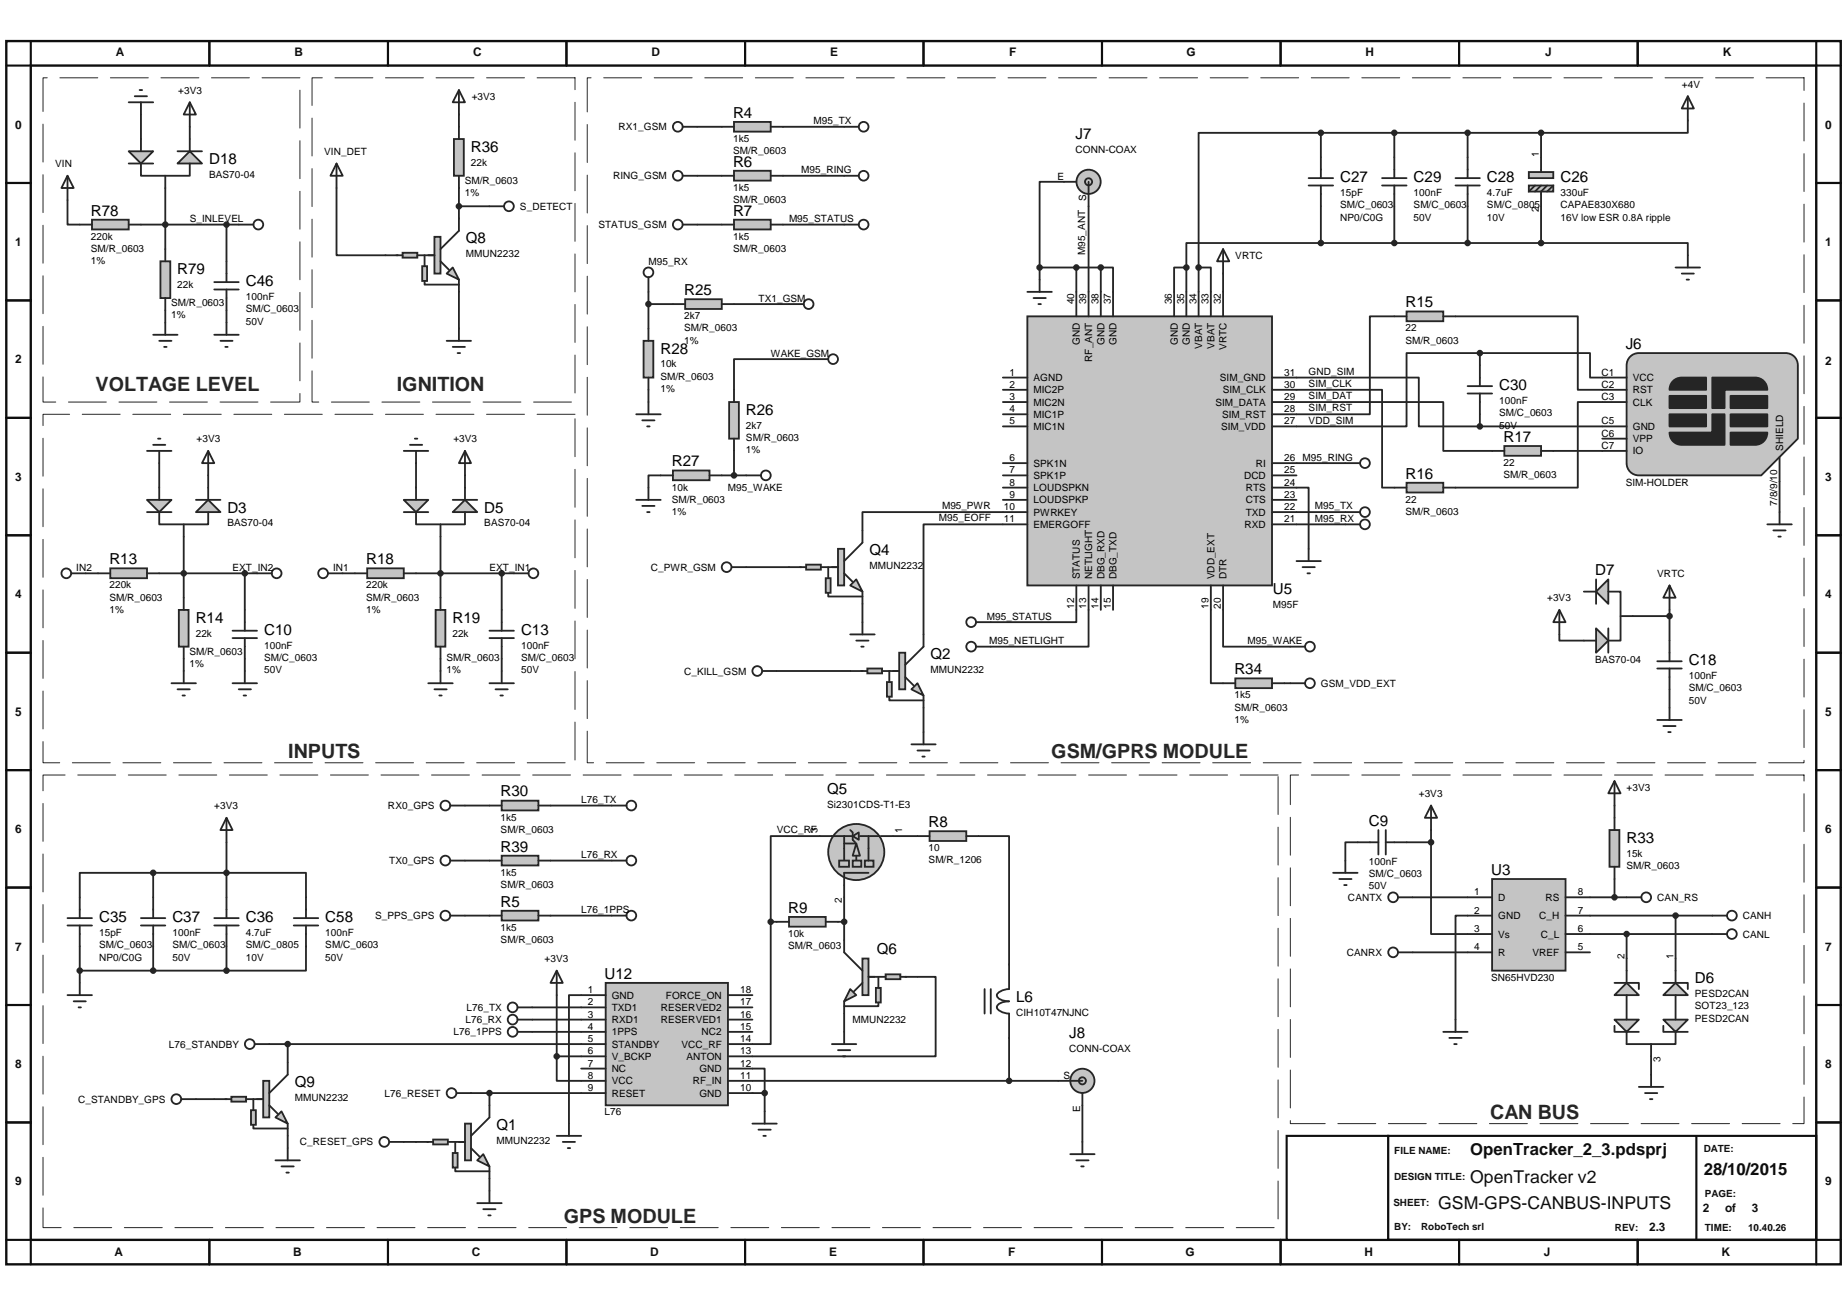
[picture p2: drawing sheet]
<svg xmlns="http://www.w3.org/2000/svg" width="297mm" height="210mm" viewBox="0 0 297 210" stroke-linecap="round" stroke-linejoin="round" font-family="sans-serif">
<path d="M223.2 182.6h68.9v16.7h-68.9z" fill="#fff" stroke="#0e0e0e" stroke-width=".34"/>
<path d="M1 6.6h295v196.7h-295zM4.9 10.5h287.2v188.8h-287.2z" fill="none" stroke="#0e0e0e" stroke-width=".38"/>
<g fill="none" stroke="#0e0e0e" stroke-width=".34">
<path d="M4.9 6.6v3.9h-3.9M33.7 6.6v3.9M62.4 6.6v3.9M91.1 6.6v3.9M119.8 6.6v3.9M148.5 6.6v3.9M177.2 6.6v3.9M205.9 6.6v3.9M234.7 6.6v3.9M263.4 6.6v3.9M292.1 6.6v3.9h3.9M1 29.4h3.9"/>
<path d="M292.1 29.4h3.9M1 48.3h3.9M292.1 48.3h3.9M1 67.2h3.9M292.1 67.2h3.9M1 86.1h3.9M292.1 86.1h3.9M1 104.9h3.9M292.1 104.9h3.9M1 123.8h3.9M292.1 123.8h3.9M1 142.7h3.9"/>
<path d="M292.1 142.7h3.9M1 161.6h3.9M292.1 161.6h3.9M1 199.3h3.9v4M1 180.5h3.9M33.7 199.3v4M62.4 199.3v4M91.1 199.3v4M119.8 199.3v4M148.5 199.3v4M177.2 199.3v4M205.9 199.3v4"/>
<path d="M234.7 199.3v4M263.4 199.3v4M272.8 182.7v16.5M292.1 180.5h3.9M296 199.3h-3.9v4"/>
</g>
<path d="M206.9 182.6h16.3v16.7h-16.3z" fill="#fff" stroke="#0e0e0e" stroke-width=".34"/>
<g fill="none" stroke="#252525" stroke-width=".3">
<path d="M22.7 18.4v4M73.8 18.4v2M271.4 19.4v2h-23.6M10.9 32.2v3.9h1.9M22.7 36.1h15.7M26.6 30.2v9.8M30.5 20.4v2M36.4 36.1v5.9M54.1 30.2v10.8h7.9M73.8 33.2h4.9M73.8 30.2v4.9M112.1 20.4h4"/>
<path d="M112.1 28.3h4M112.1 36.1h4M125.9 20.4h9.9M125.9 28.3h9.9M125.9 36.1h9.9M171.1 29.2h-3.9v13.8M175.1 33.2v13.7M212.4 39.1h35.4M212.4 21.4h23.6M212.4 21.4v3.9M212.4 33.2v5.9M212.4 21.4h-19.6v21.6"/>
<path d="M212.4 39.1h-21.6v3.9M224.2 21.4v3.9M224.2 33.2v5.9M236 21.4h11.8v3.9M236 21.4v3.9M236 33.2v5.9M247.8 33.2v5.9M247.8 39.1h23.6v1.9M26.6 49.9v2M36.4 49.9v2M73.8 46.9v5.9M104.3 46.9v5.9"/>
<path d="M104.3 48.9h3.9M118 48.9h8.9M130.8 57.7h-12.8v5M167.2 43h9.8M167.2 43v2M173.1 43v3.9M177 43h2v3.9M177 43v3.9M190.8 43h-2v3.9M190.8 43v3.9M192.8 43v3.9M192.8 43h1.9v3.9"/>
<path d="M196.7 44v2.9M224.2 50.9h-3.9v15.7h-11.8M234.1 50.9h19.6v11.8h4M238 56.8v1.9M238 56.8h-11.8v11.8h-17.7M238 56.8h17.7v3.9h2M25.6 74.5v3.9M33.5 76.4v2M66.9 74.5v3.9M74.8 76.4v2M104.3 62.7v1.9M106.3 76.4h-2v2"/>
<path d="M116.1 76.4h3.9M118 72.5v3.9M208.5 60.7h19.7v7.9h9.8M208.5 62.7h13.8v15.7h1.9M208.5 64.6h23.6v7.9h7.9M208.5 78.4h2v9.8M208.5 74.5h7.9M238 68.6h19.7M238 66.6v2M249.8 72.5h7.9M257.7 64.6h-4v13.8h-19.6M286.2 77.4v4.9"/>
<path d="M13.8 92.2h2M25.6 92.2h15.7M29.5 86.3v9.8M39.4 92.2v5.9M55.1 92.2h2M66.9 92.2h15.8M70.8 86.3v9.8M80.7 92.2v5.9M120 91.2h6.9M138.7 97.1v2.9M161.3 84.3h-12.8v17.7M161.3 82.3h-22.6v3"/>
<path d="M173.1 98.1v1.9h-13.8M175.1 98.1v5.9h-15.8M194.7 98.1v11.8h2M196.7 98.1v5.9h10.8M208.5 82.3h7.9M208.5 84.3h7.9M262.6 99.1h5.9M268.5 98.1v4.9M29.5 105.9v2M39.4 105.9v2M70.8 105.9v2M80.7 105.9v2"/>
<path d="M124.9 107.9h11.8M148.5 113.8v3.9M206.5 109.9h1M250.8 102v1h3.9M268.5 110.8v3M36.4 135.4v8.9M74.8 129.5h3.9M74.8 138.4h3.9M88.5 129.5h9.9M88.5 138.4h9.9M131.8 134.4h-7.9v13.8M143.6 134.4h3.9"/>
<path d="M157.4 134.4h4.9v20.7M218.3 135.4h-1.9v3M226.2 135.4h3.9M230.1 133.5v1.9M230.1 135.4v14.8h5.9M259.6 129.5v2M12.8 152.1v5.9M12.8 156.1h23.6M24.6 140.3h-11.8v4M24.6 140.3h24.6v4M24.6 140.3v4M24.6 152.1v4"/>
<path d="M36.4 152.1v4M49.2 152.1v4h-12.8M74.8 147.2h3.9M88.5 147.2h9.9M89.5 160v9.8M93.5 160h-2v20.7M123.9 148.2v19.7h-2.9M123.9 148.2h1M134.8 148.2h1M135.8 144.3v6.9M147.5 157.1h3v12.7h-29.5M227.2 144.3h8.8"/>
<path d="M227.2 153.1h8.8M236 147.2h-1.9v16.7M255.7 144.3h5.9M255.7 147.2h19.7M255.7 150.2h19.7M259.6 141.3v3M261.6 150.2v3.9M269.5 147.2v6.9M31.5 176.7h3M43.3 167.9h50.2M46.3 167.9v2.9M75.8 175.7h17.7"/>
<path d="M78.7 175.7v2M85.6 165.9h7.9M85.6 162h7.9M85.6 163.9h7.9M89.5 169.8v4h4M89.5 169.8h4M121 171.8h2v3.9M121 175.7h2M121 173.8h49.2M123 175.7v3M135.8 163v2.9M162.3 166.9v6.9"/>
<path d="M174.1 177.7v5.9M265.5 169.8v3M46.3 182.6v2M64.9 183.6h2M78.7 189.5v2"/>
</g>
<path d="M165.2 50.9h39.4v43.2h-39.4z" fill="#c4c4c4" stroke="#262626" stroke-width=".3"/>
<g fill="none" stroke="#262626" stroke-width=".3">
<path d="M173.1 46.9v4M175.1 46.9v4M177 46.9v4M179 46.9v4M188.8 46.9v4M190.8 46.9v4M192.8 46.9v4M194.7 46.9v4M196.7 46.9v4M161.3 60.7h3.9M161.3 62.7h3.9M161.3 64.6h3.9"/>
<path d="M161.3 66.6h3.9M161.3 68.6h3.9M161.3 74.5h3.9M161.3 76.4h3.9M161.3 78.4h3.9M204.6 60.7h3.9M204.6 62.7h3.9M204.6 64.6h3.9M204.6 66.6h3.9M204.6 68.6h3.9M204.6 74.5h3.9M204.6 76.4h3.9"/>
<path d="M204.6 78.4h3.9M161.3 80.4h3.9M161.3 82.3h3.9M161.3 84.3h3.9M173.1 94.1v4M175.1 94.1v4M177 94.1v4M179 94.1v4M194.7 94.1v4M196.7 94.1v4M204.6 80.4h3.9M204.6 82.3h3.9"/>
<path d="M204.6 84.3h3.9"/>
</g>
<g fill="#c4c4c4" stroke="#262626" stroke-width=".3">
<path d="M245.9 27.7h3.9v.9h-3.9z"/>
<path d="M245.9 29.8h3.9v1h-3.9z"/>
</g>
<g fill="none" stroke="#262626" stroke-width=".3">
<path d="M210.5 28.6h3.9M210.5 29.8h3.9M212.4 25.3v3.3M212.4 29.8v3.4M222.3 28.6h3.9M222.3 29.8h3.9M224.2 25.3v3.3M224.2 29.8v3.4M234.1 28.6h3.9M234.1 29.8h3.9M236 25.3v3.3M236 29.8v3.4"/>
<path d="M246.9 29.8l-1 1M247.8 25.3v2.4M247.8 29.8l-.9 1M248.8 29.8l-1 1v2.4M249.8 29.8l-1 1"/>
</g>
<path d="M271.4 15.5v3.9M271.4 15.5l1 1.9h-1.9zM269.5 43h3.9M270.5 44h1.9M271.2 45h.4M271.4 41v2M146.6 119.7h3.9M148.5 117.7v2M147.5 120.7h2M148.3 121.6h.4" fill="none" stroke="#252525" stroke-width=".3"/>
<g fill="#252525" stroke="#252525" stroke-width=".3">
<circle cx="247.8" cy="39.1" r=".38"/>
<circle cx="236" cy="39.1" r=".38"/>
<circle cx="224.2" cy="39.1" r=".38"/>
<circle cx="247.8" cy="21.4" r=".38"/>
<circle cx="236" cy="21.4" r=".38"/>
<circle cx="224.2" cy="21.4" r=".38"/>
<circle cx="212.4" cy="21.4" r=".38"/>
<circle cx="212.4" cy="39.1" r=".38"/>
</g>
<path d="M262.2 57.3l.8-.5h.6h23.6a1.94 1.94 0 0 1 1.9 1.9v11.8l-5.9 5.9h-19.6a1.95 1.95 0 0 1-2-1.9v-15.8l.1-.5z" fill="#c4c4c4" stroke="#262626" stroke-width=".3"/>
<g fill="#252525" stroke="#252525" stroke-width=".3">
<path d="M269.1 61.3l.8-.5 .6-.1h3.9v2h-5.9l.1-.6z"/>
<path d="M268.5 63.6h5.9v2h-5.9z"/>
<path d="M268.5 66.6h5.9v2h-5.9z"/>
<path d="M268.5 69.6h6.9v-3h1.9v4.9h-6.8a1.94 1.94 0 0 1-2-1.9z"/>
<path d="M278.3 69.6h5.9a1.95 1.95 0 0 1-1.9 1.9h-4z"/>
<path d="M278.3 66.6h5.9v2h-5.9z"/>
<path d="M278.3 63.6h5.9v2h-5.9z"/>
<path d="M275.4 60.7h6.9a1.94 1.94 0 0 1 1.9 2h-6.9v2.9h-1.9z"/>
</g>
<path d="M257.7 60.7h3.9M257.7 62.7h3.9M257.7 64.6h3.9M257.7 68.6h3.9M257.7 70.5h3.9M257.7 72.5h3.9M286.2 73.5v3.9" fill="none" stroke="#262626" stroke-width=".3"/>
<path d="M226.2 50.1h5.9v1.5h-5.9z" fill="#c4c4c4" stroke="#262626" stroke-width=".3"/>
<path d="M224.2 50.9h2M232.1 50.9h2" fill="none" stroke="#262626" stroke-width=".3"/>
<path d="M226.2 77.6h5.9v1.6h-5.9z" fill="#c4c4c4" stroke="#262626" stroke-width=".3"/>
<path d="M224.2 78.4h2M232.1 78.4h2" fill="none" stroke="#262626" stroke-width=".3"/>
<path d="M241.9 71.7h5.9v1.6h-5.9z" fill="#c4c4c4" stroke="#262626" stroke-width=".3"/>
<path d="M238 58.7v3.4M236 63.3h4M236 62.1h4M238 63.3v3.3M240 72.5h1.9M247.8 72.5h2" fill="none" stroke="#262626" stroke-width=".3"/>
<g fill="#252525" stroke="#252525" stroke-width=".3">
<circle cx="238" cy="56.8" r=".38"/>
<circle cx="238" cy="68.6" r=".38"/>
</g>
<g fill="none" stroke="#252525" stroke-width=".3">
<path d="M216.4 74.5h2.3M117.7 91.2h2.3M208.5 90.2h3.9M209.5 91.2h2M210.3 92.2h.4M210.5 88.2v2M216.4 82.3h2.3M216.4 84.3h2.3M122.6 107.9h2.3M157 104h2.3M157 100h2.3M207.5 104h2.4"/>
<circle cx="219.5" cy="74.5" r=".78"/>
<circle cx="116.9" cy="91.2" r=".78"/>
<circle cx="219.5" cy="84.3" r=".78"/>
<circle cx="219.5" cy="82.3" r=".78"/>
<circle cx="121.8" cy="107.9" r=".78"/>
<circle cx="156.2" cy="100" r=".78"/>
<circle cx="156.2" cy="104" r=".78"/>
<circle cx="210.7" cy="104" r=".78"/>
</g>
<g fill="#c4c4c4" stroke="#262626" stroke-width=".3">
<circle cx="175.1" cy="29.2" r="1.95"/>
<circle cx="175.1" cy="29.2" r=".57"/>
</g>
<path d="M171.1 29.2h2M175.1 29.2v4" fill="none" stroke="#262626" stroke-width=".3"/>
<g fill="none" stroke="#252525" stroke-width=".3">
<path d="M109.8 20.4h2.3M109.8 28.3h2.3M109.8 36.1h2.3M135.8 20.4h2.3M135.8 28.3h2.3M135.8 36.1h2.3M104.3 44.6v2.3M126.9 48.9h2.4M130.8 57.7h2.4M165.2 46.9h4M166.2 47.9h2M167 48.9h.4"/>
<path d="M167.2 45v1.9M120 76.4h2.4"/>
<circle cx="109" cy="20.4" r=".78"/>
<circle cx="109" cy="36.1" r=".78"/>
<circle cx="109" cy="28.3" r=".78"/>
<circle cx="138.9" cy="36.1" r=".78"/>
<circle cx="138.9" cy="20.4" r=".78"/>
<circle cx="138.9" cy="28.3" r=".78"/>
<circle cx="104.3" cy="43.8" r=".78"/>
<circle cx="130" cy="48.9" r=".78"/>
<circle cx="134" cy="57.7" r=".78"/>
<circle cx="123.2" cy="76.4" r=".78"/>
</g>
<g fill="#252525" stroke="#252525" stroke-width=".3">
<circle cx="173.1" cy="43" r=".38"/>
<circle cx="177" cy="43" r=".38"/>
<circle cx="167.2" cy="43" r=".38"/>
<circle cx="192.8" cy="43" r=".38"/>
<circle cx="190.8" cy="43" r=".38"/>
</g>
<path d="M110.2 48.1h5.9v1.6h-5.9z" fill="#c4c4c4" stroke="#262626" stroke-width=".3"/>
<path d="M108.2 48.9h2M116.1 48.9h1.9" fill="none" stroke="#262626" stroke-width=".3"/>
<path d="M117.3 64.6h1.5v5.9h-1.5z" fill="#c4c4c4" stroke="#262626" stroke-width=".3"/>
<path d="M118 62.7v1.9M118 70.5v2" fill="none" stroke="#262626" stroke-width=".3"/>
<path d="M108.2 75.6h5.9v1.6h-5.9z" fill="#c4c4c4" stroke="#262626" stroke-width=".3"/>
<path d="M106.3 76.4h1.9M114.1 76.4h2" fill="none" stroke="#262626" stroke-width=".3"/>
<path d="M103.5 54.8h1.6v5.9h-1.6z" fill="#c4c4c4" stroke="#262626" stroke-width=".3"/>
<path d="M104.3 52.8v2M104.3 60.7v2" fill="none" stroke="#262626" stroke-width=".3"/>
<path d="M102.3 66.6h4M103.3 67.6h2M104.1 68.6h.4M104.3 64.6v2M104.3 78.4v2M102.3 80.4h4M103.3 81.3h2M104.1 82.3h.4M250.8 98.1l1 1.9h-2zM250.8 98.1v3.9" fill="none" stroke="#252525" stroke-width=".3"/>
<g fill="#252525" stroke="#252525" stroke-width=".3">
<circle cx="118" cy="76.4" r=".38"/>
<circle cx="104.3" cy="48.9" r=".38"/>
</g>
<g fill="#c4c4c4" stroke="#262626" stroke-width=".3">
<path d="M136.7 94.1l1-.9 1 1.9z"/>
<path d="M134.8 88.2h1v5.9h-1z"/>
</g>
<path d="M133.8 91.2h1M135.8 92.2l1.3 1.4M138.7 87.2l-2.9 3" fill="none" stroke="#262626" stroke-width=".3"/>
<g fill="#c4c4c4" stroke="#262626" stroke-width=".3">
<path d="M129.6 90.8h2.4v.8h-2.4z"/>
<path d="M132.8 93h.8v2.3h-.8z"/>
</g>
<path d="M129.6 91.2h-2.7M132 91.2h2.8M133.2 95.3v.6h5.5M133.2 91.2v1.8M138.7 85.3v1.9M138.7 95.1v2" fill="none" stroke="#262626" stroke-width=".3"/>
<path d="M136.7 102h4M137.7 103h2M138.5 104h.4M138.7 100v2" fill="none" stroke="#252525" stroke-width=".3"/>
<g fill="#c4c4c4" stroke="#262626" stroke-width=".3">
<path d="M146.6 110.8l.9-.9 1 1.9z"/>
<path d="M144.6 104.9h1v5.9h-1z"/>
</g>
<path d="M143.6 107.9h1M145.6 108.9l1.4 1.3M148.5 104l-2.9 2.9" fill="none" stroke="#262626" stroke-width=".3"/>
<g fill="#c4c4c4" stroke="#262626" stroke-width=".3">
<path d="M139.5 107.5h2.4v.8h-2.4z"/>
<path d="M142.6 109.7h.8v2.3h-.8z"/>
</g>
<path d="M136.7 107.9h2.8M141.9 107.9h2.7M143 112v.6h5.5M143 107.9v1.8M148.5 102v2M148.5 111.8v2" fill="none" stroke="#262626" stroke-width=".3"/>
<path d="M118 19.6h5.9v1.6h-5.9z" fill="#c4c4c4" stroke="#262626" stroke-width=".3"/>
<path d="M116.1 20.4h1.9M123.9 20.4h2" fill="none" stroke="#262626" stroke-width=".3"/>
<path d="M118 27.5h5.9v1.5h-5.9z" fill="#c4c4c4" stroke="#262626" stroke-width=".3"/>
<path d="M116.1 28.3h1.9M123.9 28.3h2" fill="none" stroke="#262626" stroke-width=".3"/>
<path d="M118 35.3h5.9v1.6h-5.9z" fill="#c4c4c4" stroke="#262626" stroke-width=".3"/>
<path d="M116.1 36.1h1.9M123.9 36.1h2" fill="none" stroke="#262626" stroke-width=".3"/>
<g fill="#c4c4c4" stroke="#262626" stroke-width=".3">
<circle cx="174.1" cy="173.8" r="1.95"/>
<circle cx="174.1" cy="173.8" r=".57"/>
</g>
<g fill="none" stroke="#262626" stroke-width=".3">
<path d="M10.9 147.6h3.9M10.9 148.8h3.9M12.8 144.3v3.3M12.8 148.8v3.3M22.7 147.6h3.9M22.7 148.8h3.9M24.6 144.3v3.3M24.6 148.8v3.3M34.5 147.6h3.9M34.5 148.8h3.9M36.4 144.3v3.3M36.4 148.8v3.3"/>
<path d="M170.2 173.8h3.9M174.1 175.7v2"/>
</g>
<g fill="none" stroke="#252525" stroke-width=".3">
<path d="M36.4 131.5l1 2h-1.9zM36.4 131.5v3.9M10.9 160h3.9M12.8 158v2M11.9 161h1.9M12.6 162h.4M83.2 162h2.4M83.2 163.9h2.4M172.1 185.6h3.9M173.1 186.6h2M173.9 187.5h.4M174.1 183.6v2"/>
<circle cx="82.4" cy="162" r=".78"/>
<circle cx="82.4" cy="163.9" r=".78"/>
</g>
<g fill="#252525" stroke="#252525" stroke-width=".3">
<circle cx="24.6" cy="140.3" r=".38"/>
<circle cx="12.8" cy="156.1" r=".38"/>
</g>
<path d="M97.4 158h19.7v19.7h-19.7z" fill="#c4c4c4" stroke="#262626" stroke-width=".3"/>
<g fill="none" stroke="#262626" stroke-width=".3">
<path d="M93.5 160h3.9M117.1 160h3.9M158.3 159v4M159.3 159v4M162.3 155.1v3.9a2.23 2.23 0 0 0-2 1 1.4 1.4 0 0 0 1.4 .9l.6 .1a2.42 2.42 0 0 0-1.9 .6l-.1 .4a1.9 1.9 0 0 0 2 1v3.9M93.5 162h3.9M93.5 163.9h3.9M93.5 165.9h3.9M93.5 167.9h3.9M93.5 169.8h3.9M93.5 171.8h3.9M93.5 173.8h3.9"/>
<path d="M93.5 175.7h3.9M117.1 162h3.9M117.1 163.9h3.9M117.1 165.9h3.9M117.1 167.9h3.9M117.1 169.8h3.9M117.1 171.8h3.9M117.1 173.8h3.9M117.1 175.7h3.9"/>
</g>
<g fill="none" stroke="#252525" stroke-width=".3">
<path d="M89.5 156.1l1 1.9h-2zM89.5 156.1v3.9M41 167.9h2.3M83.2 165.9h2.4M123 178.7v2M62.6 183.6h2.3M76.7 193.4h4M77.7 194.4h2M78.5 195.4h.4M78.7 191.5v1.9M89.5 182.6h4M90.5 183.6h2"/>
<path d="M91.3 184.6h.4M91.5 180.7v1.9M121 180.7h3.9M122 181.6h1.9M122.8 182.6h.4"/>
<circle cx="40.2" cy="167.9" r=".78"/>
<circle cx="82.4" cy="165.9" r=".78"/>
<circle cx="61.8" cy="183.6" r=".78"/>
</g>
<g fill="#252525" stroke="#252525" stroke-width=".3">
<circle cx="123" cy="175.7" r=".38"/>
<circle cx="36.4" cy="140.3" r=".38"/>
<circle cx="89.5" cy="169.8" r=".38"/>
</g>
<path d="M149.5 133.6h5.9v1.6h-5.9z" fill="#c4c4c4" stroke="#262626" stroke-width=".3"/>
<path d="M147.5 134.4h2M155.4 134.4h2" fill="none" stroke="#262626" stroke-width=".3"/>
<g fill="#c4c4c4" stroke="#262626" stroke-width=".3">
<path d="M137.7 135.6l.6 2h-1.2z"/>
<path d="M139.1 138.4h1.4v1h-1.4z"/>
<circle cx="137.7" cy="137" r="4.5"/>
</g>
<path d="M135.8 134.4v4M135.8 135.6h1.9M137.7 137.6v.8M139.7 134.4v4M139.7 140.3h-3.9v2" fill="none" stroke="#262626" stroke-width=".3"/>
<path d="M137.1 134.4l1-.6v1.2z" fill="#c4c4c4" stroke="#262626" stroke-width=".3"/>
<path d="M133.8 134.4h3.3M136.7 133.5l.4 .3v1.2l.4 .4M138.3 134.4h3.2" fill="none" stroke="#262626" stroke-width=".3"/>
<g fill="#c4c4c4" stroke="#262626" stroke-width=".3">
<path d="M135 138.4h1.5v1h-1.5z"/>
<path d="M137.1 138.4h1.4v1h-1.4z"/>
</g>
<path d="M131.8 134.4h2M141.6 134.4h2M135.8 142.3v2" fill="none" stroke="#262626" stroke-width=".3"/>
<g fill="#c4c4c4" stroke="#262626" stroke-width=".3">
<path d="M136.7 159l1 1-1.9 1z"/>
<path d="M138.7 154.1h1v5.9h-1z"/>
</g>
<path d="M135.8 153.1l2.9 3M138.7 158l-1.4 1.4M139.7 157.1h1" fill="none" stroke="#262626" stroke-width=".3"/>
<g fill="#c4c4c4" stroke="#262626" stroke-width=".3">
<path d="M142.4 156.7h2.4v.7h-2.4z"/>
<path d="M140.9 158.8h.7v2.4h-.7z"/>
</g>
<path d="M135.8 151.2v1.9M139.7 157.1h2.7M141.3 157.1v1.7M144.8 157.1h2.7M135.8 161v2M141.3 161.2v.6h-5.5" fill="none" stroke="#262626" stroke-width=".3"/>
<path d="M133.8 167.9h3.9M134.8 168.8h1.9M135.5 169.8h.5M135.8 165.9v2" fill="none" stroke="#252525" stroke-width=".3"/>
<path d="M126.9 147.4h5.9v1.6h-5.9z" fill="#c4c4c4" stroke="#262626" stroke-width=".3"/>
<path d="M218.3 135.4h3.4M221.7 133.5v3.9M222.9 133.5v3.9M222.9 135.4h3.3M124.9 148.2h2M132.8 148.2h2" fill="none" stroke="#262626" stroke-width=".3"/>
<g fill="#252525" stroke="#252525" stroke-width=".3">
<circle cx="135.8" cy="148.2" r=".38"/>
<circle cx="123.9" cy="148.2" r=".38"/>
<circle cx="24.6" cy="156.1" r=".38"/>
</g>
<g fill="none" stroke="#252525" stroke-width=".3">
<path d="M216.4 138.4v1.9M230.1 129.5l1 2h-2zM230.1 129.5v4M214.4 140.3h3.9M215.4 141.3h2M216.2 142.3h.4M224.8 144.3h2.4M224.8 153.1h2.4M275.4 147.2h2.3M275.4 150.2h2.3M232.1 165.9h3.9M233.1 166.9h2"/>
<path d="M233.9 167.9h.4M234.1 163.9v2"/>
<circle cx="224" cy="153.1" r=".78"/>
<circle cx="224" cy="144.3" r=".78"/>
<circle cx="278.5" cy="147.2" r=".78"/>
<circle cx="278.5" cy="150.2" r=".78"/>
</g>
<path d="M261.6 158l2 2h-4z" fill="#c4c4c4" stroke="#262626" stroke-width=".3"/>
<path d="M259.6 158h4v1" fill="none" stroke="#262626" stroke-width=".3"/>
<path d="M267.5 160l2-2 1.9 2z" fill="#c4c4c4" stroke="#262626" stroke-width=".3"/>
<path d="M267.5 158h3.9v1" fill="none" stroke="#262626" stroke-width=".3"/>
<path d="M259.6 163.9h4l-2 2z" fill="#c4c4c4" stroke="#262626" stroke-width=".3"/>
<path d="M259.6 164.9v1h4" fill="none" stroke="#262626" stroke-width=".3"/>
<path d="M267.5 163.9h3.9l-1.9 2z" fill="#c4c4c4" stroke="#262626" stroke-width=".3"/>
<path d="M261.6 154.1v3.9M261.6 160v3.9M269.5 154.1v3.9M269.5 160v3.9M261.6 165.9v2h3.9M265.5 167.9v1.9M267.5 164.9v1h3.9M269.5 165.9v2h-4" fill="none" stroke="#262626" stroke-width=".3"/>
<g fill="none" stroke="#252525" stroke-width=".3">
<path d="M73.8 14.5l1 1.9h-2zM73.8 14.5v3.9M10.9 28.3l1 1.9h-2zM10.9 28.3v3.9M54.1 26.3v3.9M54.1 26.3l1 2h-2zM71.8 54.8h4M72.8 55.8h2M73.6 56.8h.4M73.8 52.8v2M263.6 174.8h3.9M264.6 175.7h1.9"/>
<path d="M265.3 176.7h.4M265.5 172.8v2"/>
</g>
<path d="M94.4 12.5h195.7v110.1h-195.7zM6.9 124.6h198.6v72.8h-198.6zM207.5 124.6h82.6v56.1h-82.6z" fill="none" stroke="#262626" stroke-width=".16" stroke-dasharray="6.1 2"/>
<path d="M14.8 35.3h5.9v1.6h-5.9z" fill="#c4c4c4" stroke="#262626" stroke-width=".3"/>
<path d="M12.8 36.1h2M20.7 36.1h2" fill="none" stroke="#262626" stroke-width=".3"/>
<path d="M24.6 53.8h4M25.6 54.8h2M26.4 55.8h.4M26.6 51.9v1.9" fill="none" stroke="#252525" stroke-width=".3"/>
<path d="M25.8 42h1.6v5.9h-1.6z" fill="#c4c4c4" stroke="#262626" stroke-width=".3"/>
<path d="M26.6 40v2M26.6 47.9v2M34.5 46.5h3.9M34.5 45.4h3.9M36.4 42v3.4M36.4 46.5v3.4" fill="none" stroke="#262626" stroke-width=".3"/>
<path d="M34.5 53.8h3.9M35.5 54.8h1.9M36.2 55.8h.4M36.4 51.9v1.9" fill="none" stroke="#252525" stroke-width=".3"/>
<path d="M20.7 24.3h3.9l-1.9 2z" fill="#c4c4c4" stroke="#262626" stroke-width=".3"/>
<path d="M20.7 26.3h3.9" fill="none" stroke="#262626" stroke-width=".3"/>
<path d="M30.5 24.3l2 2h-3.9z" fill="#c4c4c4" stroke="#262626" stroke-width=".3"/>
<path d="M22.7 22.4v1.9M22.7 26.3v2h7.8v-2M26.6 28.3v1.9M28.6 24.3h3.9M30.5 22.4v1.9" fill="none" stroke="#262626" stroke-width=".3"/>
<g fill="#252525" stroke="#252525" stroke-width=".3">
<circle cx="36.4" cy="36.1" r=".38"/>
<circle cx="26.6" cy="36.1" r=".38"/>
</g>
<g fill="none" stroke="#252525" stroke-width=".3">
<path d="M20.7 16.4h3.9M21.7 15.5h1.9M22.5 14.5h.4M22.7 16.4v2M30.5 16.4l1 2h-2zM30.5 16.4v4M38.4 36.1h2.3"/>
<circle cx="41.5" cy="36.1" r=".78"/>
</g>
<path d="M17.7 91.4h5.9v1.6h-5.9z" fill="#c4c4c4" stroke="#262626" stroke-width=".3"/>
<path d="M15.8 92.2h1.9M23.6 92.2h2" fill="none" stroke="#262626" stroke-width=".3"/>
<path d="M27.6 109.9h3.9M28.6 110.8h1.9M29.4 111.8h.3M29.5 107.9v2" fill="none" stroke="#252525" stroke-width=".3"/>
<path d="M28.8 98.1h1.5v5.9h-1.5z" fill="#c4c4c4" stroke="#262626" stroke-width=".3"/>
<path d="M29.5 96.1v2M39.4 98.1v3.3M29.5 104v1.9M37.4 102.6h3.9M37.4 101.4h3.9M39.4 102.6v3.3" fill="none" stroke="#262626" stroke-width=".3"/>
<path d="M37.4 109.9h3.9M38.4 110.8h2M39.2 111.8h.4M39.4 107.9v2" fill="none" stroke="#252525" stroke-width=".3"/>
<path d="M23.6 80.4h4l-2 1.9z" fill="#c4c4c4" stroke="#262626" stroke-width=".3"/>
<path d="M23.6 82.3h4" fill="none" stroke="#262626" stroke-width=".3"/>
<path d="M33.5 80.4l2 1.9h-4z" fill="#c4c4c4" stroke="#262626" stroke-width=".3"/>
<path d="M25.6 78.4v2M33.5 78.4v2M25.6 82.3v2h7.9v-2M29.5 84.3v2M31.5 80.4h4" fill="none" stroke="#262626" stroke-width=".3"/>
<g fill="#252525" stroke="#252525" stroke-width=".3">
<circle cx="39.4" cy="92.2" r=".38"/>
<circle cx="29.5" cy="92.2" r=".38"/>
</g>
<g fill="none" stroke="#252525" stroke-width=".3">
<path d="M23.6 72.5h4M24.6 71.5h2M25.4 70.5h.4M25.6 72.5v2M33.5 72.5v3.9M33.5 72.5l1 2h-2zM41.3 92.2h2.4"/>
<circle cx="44.5" cy="92.2" r=".78"/>
</g>
<path d="M59.1 91.4h5.8v1.6h-5.8z" fill="#c4c4c4" stroke="#262626" stroke-width=".3"/>
<path d="M57.1 92.2h2M64.9 92.2h2" fill="none" stroke="#262626" stroke-width=".3"/>
<path d="M68.9 109.9h3.9M69.9 110.8h1.9M70.7 111.8h.3M70.8 107.9v2" fill="none" stroke="#252525" stroke-width=".3"/>
<path d="M70.1 98.1h1.5v5.9h-1.5z" fill="#c4c4c4" stroke="#262626" stroke-width=".3"/>
<path d="M70.8 96.1v2M80.7 98.1v3.3M70.8 104v1.9M78.7 102.6h4M78.7 101.4h4M80.7 102.6v3.3" fill="none" stroke="#262626" stroke-width=".3"/>
<path d="M78.7 109.9h4M79.7 110.8h2M80.5 111.8h.4M80.7 107.9v2" fill="none" stroke="#252525" stroke-width=".3"/>
<path d="M64.9 80.4h4l-2 1.9z" fill="#c4c4c4" stroke="#262626" stroke-width=".3"/>
<path d="M64.9 82.3h4" fill="none" stroke="#262626" stroke-width=".3"/>
<path d="M74.8 80.4l1.9 1.9h-3.9z" fill="#c4c4c4" stroke="#262626" stroke-width=".3"/>
<g fill="none" stroke="#262626" stroke-width=".3">
<path d="M66.9 78.4v2M74.8 78.4v2M66.9 82.3v2h7.9v-2M70.8 84.3v2M72.8 80.4h3.9M266.5 106.3h4M266.5 107.5h4M268.5 103v3.3M268.5 107.5v3.3M47.2 148.8h4M47.2 147.6h4M49.2 144.3v3.3"/>
<path d="M49.2 148.8v3.3"/>
</g>
<g fill="#252525" stroke="#252525" stroke-width=".3">
<circle cx="80.7" cy="92.2" r=".38"/>
<circle cx="70.8" cy="92.2" r=".38"/>
<circle cx="36.4" cy="156.1" r=".38"/>
</g>
<g fill="none" stroke="#252525" stroke-width=".3">
<path d="M196.7 40l1 2h-2zM196.7 40v4M64.9 72.5h4M65.9 71.5h2M66.7 70.5h.4M66.9 72.5v2M74.8 72.5l1 2h-2zM74.8 72.5v3.9M11.4 92.2h2.4M52.7 92.2h2.4M82.7 92.2h2.3M207.5 109.9h2.4"/>
<circle cx="10.7" cy="92.2" r=".78"/>
<circle cx="52" cy="92.2" r=".78"/>
<circle cx="85.8" cy="92.2" r=".78"/>
<circle cx="210.7" cy="109.9" r=".78"/>
</g>
<path d="M6.9 12.5h41.3v52.1h-41.3zM50.2 12.5h42.3v52.1h-42.3zM6.9 66.6h85.6v56h-85.6z" fill="none" stroke="#262626" stroke-width=".16" stroke-dasharray="6.1 2"/>
<path d="M256.7 101l2 2-2 1.9z" fill="#c4c4c4" stroke="#262626" stroke-width=".3"/>
<path d="M258.7 101v3.9" fill="none" stroke="#262626" stroke-width=".3"/>
<path d="M256.7 95.1l2-1.9v3.9z" fill="#c4c4c4" stroke="#262626" stroke-width=".3"/>
<path d="M254.7 95.1h2M256.7 93.2v3.9M258.7 95.1h1.9v7.9h-1.9M260.6 99.1h2M254.7 103h2" fill="none" stroke="#262626" stroke-width=".3"/>
<g fill="none" stroke="#252525" stroke-width=".3">
<path d="M268.5 94.1l1 2h-2zM268.5 94.1v4M261.6 144.3h2.4"/>
<circle cx="264.7" cy="144.3" r=".78"/>
</g>
<path d="M258.8 133.5h1.6v5.9h-1.6z" fill="#c4c4c4" stroke="#262626" stroke-width=".3"/>
<path d="M259.6 131.5v2M259.6 139.4v1.9" fill="none" stroke="#262626" stroke-width=".3"/>
<path d="M259.6 125.6l1 2h-1.9zM259.6 125.6v3.9" fill="none" stroke="#252525" stroke-width=".3"/>
<g fill="#c4c4c4" stroke="#262626" stroke-width=".3">
<path d="M71.8 44l1-1 1 2z"/>
<path d="M69.9 38.1h.9v5.9h-.9z"/>
</g>
<path d="M73.8 37.1l-3 2.9M68.9 41h1M70.8 42l1.4 1.4" fill="none" stroke="#262626" stroke-width=".3"/>
<g fill="#c4c4c4" stroke="#262626" stroke-width=".3">
<path d="M64.7 40.6h2.4v.8h-2.4z"/>
<path d="M67.9 42.8h.8v2.4h-.8z"/>
</g>
<path d="M73.8 35.1v2M62 41h2.7M67.1 41h2.8M68.3 45.2v.6h5.5M68.3 41v1.8M73.8 45v1.9" fill="none" stroke="#262626" stroke-width=".3"/>
<path d="M73 22.4h1.6v5.9h-1.6z" fill="#c4c4c4" stroke="#262626" stroke-width=".3"/>
<path d="M73.8 20.4v2M73.8 28.3v1.9" fill="none" stroke="#262626" stroke-width=".3"/>
<g fill="none" stroke="#252525" stroke-width=".3">
<path d="M78.7 33.2h2.4"/>
<circle cx="81.8" cy="33.2" r=".78"/>
</g>
<circle cx="73.8" cy="33.2" r=".38" fill="#252525" stroke="#252525" stroke-width=".3"/>
<path d="M240 141.3h11.8v14.8h-11.8z" fill="#c4c4c4" stroke="#262626" stroke-width=".3"/>
<path d="M236 144.3h4M236 147.2h4M236 150.2h4M236 153.1h4M251.8 144.3h3.9M251.8 147.2h3.9M251.8 150.2h3.9M251.8 153.1h3.9" fill="none" stroke="#262626" stroke-width=".3"/>
<g fill="#252525" stroke="#252525" stroke-width=".3">
<circle cx="259.6" cy="144.3" r=".38"/>
<circle cx="269.5" cy="147.2" r=".38"/>
<circle cx="261.6" cy="150.2" r=".38"/>
<circle cx="230.1" cy="135.4" r=".38"/>
<circle cx="268.5" cy="99.1" r=".38"/>
<circle cx="162.3" cy="173.8" r=".38"/>
</g>
<path d="M284.2 84.3h4M285.2 85.3h2M286 86.3h.4M286.2 82.3v2M266.5 115.8h4M267.5 116.7h2M268.3 117.7h.4M268.5 113.8v2" fill="none" stroke="#252525" stroke-width=".3"/>
<path d="M198.7 109.1h5.9v1.5h-5.9z" fill="#c4c4c4" stroke="#262626" stroke-width=".3"/>
<path d="M196.7 109.9h2M204.6 109.9h1.9" fill="none" stroke="#262626" stroke-width=".3"/>
<g fill="#c4c4c4" stroke="#262626" stroke-width=".3">
<path d="M77.7 185.6l1 1.9-2-.9z"/>
<path d="M74.8 180.7h1v5.9h-1z"/>
</g>
<path d="M78.7 179.7l-2.9 2.9M73.8 183.6h1M75.8 184.6l1.3 1.4" fill="none" stroke="#262626" stroke-width=".3"/>
<g fill="#c4c4c4" stroke="#262626" stroke-width=".3">
<path d="M69.7 183.2h2.3v.8h-2.3z"/>
<path d="M72.8 185.4h.8v2.3h-.8z"/>
</g>
<path d="M78.7 177.7v2M66.9 183.6h2.8M72 183.6h2.8M73.2 187.7v.6h5.5M73.2 183.6v1.8M78.7 187.5v2" fill="none" stroke="#262626" stroke-width=".3"/>
<path d="M44.3 186.6h3.9M45.3 187.5h1.9M46.1 188.5h.4M46.3 184.6v2" fill="none" stroke="#252525" stroke-width=".3"/>
<g fill="#c4c4c4" stroke="#262626" stroke-width=".3">
<path d="M44.3 179.7l1-1 1 2z"/>
<path d="M42.3 173.8h1v5.9h-1z"/>
</g>
<path d="M41.3 176.7h1M43.3 177.7l1.4 1.4M46.3 172.8l-3 2.9" fill="none" stroke="#262626" stroke-width=".3"/>
<g fill="#c4c4c4" stroke="#262626" stroke-width=".3">
<path d="M37.2 176.3h2.4v.8h-2.4z"/>
<path d="M40.4 178.5h.7v2.3h-.7z"/>
</g>
<path d="M34.5 176.7h2.7M39.6 176.7h2.7M40.7 176.7v1.8M46.3 170.8v2M40.7 180.8v.6h5.6M46.3 180.7v1.9" fill="none" stroke="#262626" stroke-width=".3"/>
<g fill="#252525" stroke="#252525" stroke-width=".3">
<circle cx="46.3" cy="167.9" r=".38"/>
<circle cx="78.7" cy="175.7" r=".38"/>
</g>
<g fill="none" stroke="#252525" stroke-width=".3">
<path d="M72.4 129.5h2.4M98.4 129.5h2.4M29.1 176.7h2.4M73.4 175.7h2.4"/>
<circle cx="71.6" cy="129.5" r=".78"/>
<circle cx="101.5" cy="129.5" r=".78"/>
<circle cx="28.4" cy="176.7" r=".78"/>
<circle cx="72.6" cy="175.7" r=".78"/>
</g>
<path d="M80.7 128.7h5.9v1.6h-5.9z" fill="#c4c4c4" stroke="#262626" stroke-width=".3"/>
<path d="M78.7 129.5h2M86.6 129.5h1.9" fill="none" stroke="#262626" stroke-width=".3"/>
<g fill="none" stroke="#252525" stroke-width=".3">
<path d="M72.4 138.4h2.4M98.4 138.4h2.4"/>
<circle cx="71.6" cy="138.4" r=".78"/>
<circle cx="101.5" cy="138.4" r=".78"/>
</g>
<path d="M80.7 137.6h5.9v1.5h-5.9z" fill="#c4c4c4" stroke="#262626" stroke-width=".3"/>
<path d="M78.7 138.4h2M86.6 138.4h1.9" fill="none" stroke="#262626" stroke-width=".3"/>
<g fill="none" stroke="#252525" stroke-width=".3">
<path d="M72.4 147.2h2.4M98.4 147.2h2.4"/>
<circle cx="71.6" cy="147.2" r=".78"/>
<circle cx="101.5" cy="147.2" r=".78"/>
</g>
<path d="M80.7 146.4h5.9v1.6h-5.9z" fill="#c4c4c4" stroke="#262626" stroke-width=".3"/>
<path d="M78.7 147.2h2M86.6 147.2h1.9" fill="none" stroke="#262626" stroke-width=".3"/>
<g font-size="3.2" fill="#262626">
<text x="15.4" y="62.8">VOLTAGE LEVEL</text>
<text x="63.8" y="62.8">IGNITION</text>
<text x="46.4" y="121.8">INPUTS</text>
<text x="169.1" y="121.8">GSM/GPRS MODULE</text>
<text x="239.6" y="179.9">CAN BUS</text>
<text x="90.7" y="196.6">GPS MODULE</text>
</g>
<g font-size="2.8" fill="#0e0e0e">
<text x="236.4" y="190.2">OpenTracker v2</text>
<text x="231.3" y="194.3">GSM-GPS-CANBUS-INPUTS</text>
</g>
<g font-size="2.7" fill="#0e0e0e">
<text x="236.4" y="185.8">OpenTracker_2_3.pdsprj</text>
<text x="274" y="188.9">28/10/2015</text>
</g>
<g font-size="2.4">
<text x="117.9" y="18.9">R4</text>
<text x="172.9" y="22.4">J7</text>
<text x="33.6" y="26.4">D18</text>
<text x="75.7" y="24.4">R36</text>
<text x="117.9" y="26.8">R6</text>
<text x="215.5" y="29.3">C27</text>
<text x="227.3" y="29.3">C29</text>
<text x="239.1" y="29.3">C28</text>
<text x="250.9" y="29.3">C26</text>
<text x="14.6" y="34.7">R78</text>
<text x="117.9" y="34.7">R7</text>
<text x="74.9" y="39.1">Q8</text>
<text x="28.5" y="44.1">R79</text>
<text x="39.5" y="46">C46</text>
<text x="110" y="47.5">R25</text>
<text x="226" y="49.4">R15</text>
<text x="106.2" y="56.9">R28</text>
<text x="261.4" y="56.1">J6</text>
<text x="241.1" y="62.7">C30</text>
<text x="120" y="66.7">R26</text>
<text x="241.8" y="71.1">R17</text>
<text x="108.1" y="75">R27</text>
<text x="226" y="76.9">R16</text>
<text x="36.6" y="82.4">D3</text>
<text x="77.9" y="82.4">D5</text>
<text x="139.8" y="89.3">Q4</text>
<text x="17.6" y="90.7">R13</text>
<text x="58.9" y="90.7">R18</text>
<text x="204.7" y="95.4">U5</text>
<text x="256.5" y="92.5">D7</text>
<text x="31.5" y="100.1">R14</text>
<text x="72.8" y="100.1">R19</text>
<text x="42.5" y="102.1">C10</text>
<text x="83.8" y="102.1">C13</text>
<text x="149.6" y="106">Q2</text>
<text x="271.6" y="107">C18</text>
<text x="198.5" y="108.4">R34</text>
<text x="80.5" y="128.1">R30</text>
<text x="133" y="127.6">Q5</text>
<text x="80.5" y="136.9">R39</text>
<text x="149.3" y="133">R8</text>
<text x="220.2" y="132.8">C9</text>
<text x="261.6" y="135.5">R33</text>
<text x="239.8" y="140.7">U3</text>
<text x="15.9" y="148.3">C35</text>
<text x="27.7" y="148.3">C37</text>
<text x="39.5" y="148.3">C36</text>
<text x="52.3" y="148.3">C58</text>
<text x="80.5" y="145.8">R5</text>
<text x="126.7" y="146.7">R9</text>
<text x="141" y="153.4">Q6</text>
<text x="97.2" y="157.4">U12</text>
<text x="163.4" y="161.1">L6</text>
<text x="272.6" y="158.1">D6</text>
<text x="172" y="167">J8</text>
<text x="47.4" y="174.8">Q9</text>
<text x="79.9" y="181.7">Q1</text>
</g>
<g font-size="1.9" fill="#0e0e0e">
<text x="18.6" y="9.1">A</text>
<text x="47.3" y="9.1">B</text>
<text x="76.1" y="9.1">C</text>
<text x="104.8" y="9.1">D</text>
<text x="133.5" y="9.1">E</text>
<text x="162.3" y="9.1">F</text>
<text x="190.8" y="9.1">G</text>
<text x="219.6" y="9.1">H</text>
<text x="248.5" y="9.1">J</text>
<text x="277" y="9.1">K</text>
<text x="2.5" y="20.7">0</text>
<text x="293.5" y="20.7">0</text>
<text x="2.5" y="39.6">1</text>
<text x="293.5" y="39.6">1</text>
<text x="2.5" y="58.4">2</text>
<text x="293.5" y="58.7">2</text>
<text x="2.5" y="77.3">3</text>
<text x="293.5" y="77.3">3</text>
<text x="2.5" y="96.2">4</text>
<text x="293.5" y="96.2">4</text>
<text x="2.5" y="115.1">5</text>
<text x="293.5" y="115.1">5</text>
<text x="2.5" y="134">6</text>
<text x="293.5" y="134">6</text>
<text x="2.5" y="152.8">7</text>
<text x="293.5" y="152.8">7</text>
<text x="2.5" y="171.7">8</text>
<text x="293.5" y="171.7">8</text>
<text x="2.5" y="190.6">9</text>
<text x="293.5" y="190.6">9</text>
<text x="265.2" y="198">2.3</text>
<text x="273.9" y="194.8">2</text>
<text x="277.4" y="194.8">of</text>
<text x="281.7" y="194.8">3</text>
<text x="18.4" y="202">A</text>
<text x="47.2" y="202">B</text>
<text x="75.9" y="202">C</text>
<text x="104.6" y="202">D</text>
<text x="133.3" y="202">E</text>
<text x="162.1" y="202">F</text>
<text x="190.6" y="202">G</text>
<text x="219.4" y="202">H</text>
<text x="248.3" y="202">J</text>
<text x="276.9" y="202">K</text>
</g>
<g font-size="1.6">
<text x="28.7" y="15">+3V3</text>
<text x="75.9" y="16">+3V3</text>
<text x="270.5" y="14.1">+4V</text>
<text x="99.5" y="21">RX1_GSM</text>
<text x="117.9" y="22.8">1k5</text>
<text x="130.8" y="20">M95_TX</text>
<text x="8.9" y="26.9">VIN</text>
<text x="33.6" y="28.6">BAS70-04</text>
<text x="52.2" y="24.9">VIN_DET</text>
<text x="74.7" y="29.6">SM/R_0603</text>
<text x="75.7" y="26.6">22k</text>
<text x="98.6" y="28.8">RING_GSM</text>
<text x="117.9" y="24.8">SM/R_0603</text>
<text x="128.9" y="27.8">M95_RING</text>
<text x="170" y="28.9">E</text>
<text x="172.9" y="24.7">CONN-COAX</text>
<text x="247.5" y="25.3" transform="rotate(-90 247.5 25.3)">1</text>
<text x="30.5" y="35.7">S_INLEVEL</text>
<text x="74.7" y="31.5">1%</text>
<text x="83.6" y="33.7">S_DETECT</text>
<text x="117.9" y="30.7">1k5</text>
<text x="117.9" y="32.6">SM/R_0603</text>
<text x="126.9" y="35.7">M95_STATUS</text>
<text x="174.7" y="32.3" transform="rotate(-90 174.7 32.3)">S</text>
<text x="215.5" y="31.5">15pF</text>
<text x="215.5" y="33.5">SM/C_0603</text>
<text x="215.5" y="35.5">NP0/C0G</text>
<text x="227.3" y="31.5">100nF</text>
<text x="227.3" y="33.5">SM/C_0603</text>
<text x="227.3" y="35.5">50V</text>
<text x="239.1" y="31.5">4.7uF</text>
<text x="239.1" y="33.5">SM/C_0805</text>
<text x="239.1" y="35.5">10V</text>
<text x="247.5" y="34.1" transform="rotate(-90 247.5 34.1)">2</text>
<text x="250.9" y="31.5">330uF</text>
<text x="250.9" y="33.5">CAPAE830X680</text>
<text x="250.9" y="35.5">16V low ESR 0.8A ripple</text>
<text x="14.6" y="38.5">220k</text>
<text x="14.6" y="40.5">SM/R_0603</text>
<text x="74.9" y="41.4">MMUN2232</text>
<text x="96.2" y="36.7">STATUS_GSM</text>
<text x="117.9" y="38.5">1k5</text>
<text x="117.9" y="40.5">SM/R_0603</text>
<text x="174.5" y="41" transform="rotate(-90 174.5 41)">M95_ANT</text>
<text x="198.7" y="41.6">VRTC</text>
<text x="14.6" y="42.5">1%</text>
<text x="28.5" y="46.3">22k</text>
<text x="104.3" y="42.6">M95_RX</text>
<text x="27.5" y="49.2">SM/R_0603</text>
<text x="27.5" y="51.2">1%</text>
<text x="39.5" y="48.3">100nF</text>
<text x="39.5" y="50.2">SM/C_0603</text>
<text x="39.5" y="52.2">50V</text>
<text x="110" y="51.3">2k7</text>
<text x="110" y="53.3">SM/R_0603</text>
<text x="122" y="48.5">TX1_GSM</text>
<text x="172.7" y="48.9" transform="rotate(-90 172.7 48.9)">40</text>
<text x="174.7" y="48.9" transform="rotate(-90 174.7 48.9)">39</text>
<text x="176.7" y="48.9" transform="rotate(-90 176.7 48.9)">38</text>
<text x="178.6" y="48.9" transform="rotate(-90 178.6 48.9)">37</text>
<text x="188.5" y="48.9" transform="rotate(-90 188.5 48.9)">36</text>
<text x="190.4" y="48.9" transform="rotate(-90 190.4 48.9)">35</text>
<text x="192.4" y="48.9" transform="rotate(-90 192.4 48.9)">34</text>
<text x="194.4" y="48.9" transform="rotate(-90 194.4 48.9)">33</text>
<text x="196.3" y="48.9" transform="rotate(-90 196.3 48.9)">32</text>
<text x="226" y="53.3">22</text>
<text x="106.2" y="59.1">10k</text>
<text x="110" y="55.3">1%</text>
<text x="123.9" y="57.3">WAKE_GSM</text>
<text x="173.7" y="55.5" transform="rotate(-90 173.7 55.5)">GND</text>
<text x="175.6" y="58.2" transform="rotate(-90 175.6 58.2)">RF_ANT</text>
<text x="177.6" y="55.5" transform="rotate(-90 177.6 55.5)">GND</text>
<text x="179.6" y="55.5" transform="rotate(-90 179.6 55.5)">GND</text>
<text x="189.4" y="55.5" transform="rotate(-90 189.4 55.5)">GND</text>
<text x="191.4" y="55.5" transform="rotate(-90 191.4 55.5)">GND</text>
<text x="193.3" y="56.1" transform="rotate(-90 193.3 56.1)">VBAT</text>
<text x="195.3" y="56.1" transform="rotate(-90 195.3 56.1)">VBAT</text>
<text x="197.3" y="56.3" transform="rotate(-90 197.3 56.3)">VRTC</text>
<text x="226" y="55.3">SM/R_0603</text>
<text x="106.2" y="61">SM/R_0603</text>
<text x="106.2" y="63">1%</text>
<text x="162.3" y="60.4">1</text>
<text x="162.3" y="62.4">2</text>
<text x="162.3" y="64.3">3</text>
<text x="166.2" y="61.3">AGND</text>
<text x="166.2" y="63.2">MIC2P</text>
<text x="166.2" y="65.2">MIC2N</text>
<text x="195.5" y="65.2">SIM_DATA</text>
<text x="196.2" y="61.3">SIM_GND</text>
<text x="196.7" y="63.2">SIM_CLK</text>
<text x="206.5" y="62.4">30</text>
<text x="206.5" y="60.4">31</text>
<text x="206.5" y="64.3">29</text>
<text x="210.5" y="62.2">SIM_CLK</text>
<text x="210.5" y="64.2">SIM_DAT</text>
<text x="210.5" y="60.2">GND_SIM</text>
<text x="241.1" y="65">100nF</text>
<text x="257.6" y="60.4">C1</text>
<text x="257.6" y="62.4">C2</text>
<text x="257.6" y="64.3">C3</text>
<text x="262.6" y="61.3">VCC</text>
<text x="262.6" y="63.2">RST</text>
<text x="262.6" y="65.2">CLK</text>
<text x="31.6" y="71.1">+3V3</text>
<text x="72.9" y="71.1">+3V3</text>
<text x="120" y="68.9">2k7</text>
<text x="120" y="70.9">SM/R_0603</text>
<text x="162.3" y="66.3">4</text>
<text x="162.3" y="68.2">5</text>
<text x="166.2" y="67.2">MIC1P</text>
<text x="166.2" y="69.1">MIC1N</text>
<text x="196.4" y="69.1">SIM_VDD</text>
<text x="196.6" y="67.2">SIM_RST</text>
<text x="206.5" y="66.3">28</text>
<text x="206.5" y="68.2">27</text>
<text x="210.5" y="66.1">SIM_RST</text>
<text x="210.5" y="68.1">VDD_SIM</text>
<text x="241.1" y="67">SM/C_0603</text>
<text x="241.1" y="68.9">50V</text>
<text x="257.6" y="68.2">C5</text>
<text x="257.6" y="70.2">C6</text>
<text x="262.6" y="69.1">GND</text>
<text x="262.6" y="71.1">VPP</text>
<text x="120" y="72.8">1%</text>
<text x="162.3" y="74.1">6</text>
<text x="162.3" y="76.1">7</text>
<text x="166.2" y="75">SPK1N</text>
<text x="166.2" y="77">SPK1P</text>
<text x="200.1" y="77">DCD</text>
<text x="202" y="75">RI</text>
<text x="206.5" y="76.1">25</text>
<text x="206.5" y="74.1">26</text>
<text x="209.5" y="74.1">M95_RING</text>
<text x="241.8" y="74.9">22</text>
<text x="241.8" y="76.9">SM/R_0603</text>
<text x="257.6" y="72.2">C7</text>
<text x="262.6" y="73.1">IO</text>
<text x="286.8" y="72.5" transform="rotate(-90 286.8 72.5)">SHIELD</text>
<text x="108.1" y="78.9">10k</text>
<text x="108.1" y="80.8">SM/R_0603</text>
<text x="108.1" y="82.8">1%</text>
<text x="117.1" y="79">M95_WAKE</text>
<text x="151" y="83.8">M95_EOFF</text>
<text x="151.5" y="81.9">M95_PWR</text>
<text x="161.5" y="82">10</text>
<text x="161.5" y="84">11</text>
<text x="162.3" y="78.1">8</text>
<text x="162.3" y="80.1">9</text>
<text x="166.2" y="79">LOUDSPKN</text>
<text x="166.2" y="80.9">LOUDSPKP</text>
<text x="166.2" y="82.9">PWRKEY</text>
<text x="200.3" y="82.9">TXD</text>
<text x="200.3" y="80.9">CTS</text>
<text x="200.3" y="79">RTS</text>
<text x="206.5" y="84">21</text>
<text x="206.5" y="82">22</text>
<text x="206.5" y="80.1">23</text>
<text x="206.5" y="78.1">24</text>
<text x="211.5" y="81.9">M95_TX</text>
<text x="211.5" y="83.9">M95_RX</text>
<text x="226" y="80.8">22</text>
<text x="226" y="82.8">SM/R_0603</text>
<text x="261.4" y="78.1">SIM-HOLDER</text>
<text x="285.8" y="81.3" transform="rotate(-90 285.8 81.3)">7/8/9/10</text>
<text x="36.6" y="84.6">BAS70-04</text>
<text x="77.9" y="84.6">BAS70-04</text>
<text x="166.2" y="84.9">EMERGOFF</text>
<text x="200.1" y="84.9">RXD</text>
<text x="12.3" y="91.8">IN2</text>
<text x="17.6" y="94.6">220k</text>
<text x="37.4" y="91.8">EXT_IN2</text>
<text x="53.6" y="91.8">IN1</text>
<text x="58.9" y="94.6">220k</text>
<text x="78.7" y="91.8">EXT_IN1</text>
<text x="104.7" y="91.8">C_PWR_GSM</text>
<text x="139.8" y="91.5">MMUN2232</text>
<text x="173.7" y="93.2" transform="rotate(-90 173.7 93.2)">STATUS</text>
<text x="175.6" y="93.2" transform="rotate(-90 175.6 93.2)">NETLIGHT</text>
<text x="177.6" y="93.2" transform="rotate(-90 177.6 93.2)">DBG_RXD</text>
<text x="179.6" y="93.2" transform="rotate(-90 179.6 93.2)">DBG_TXD</text>
<text x="195.3" y="93.2" transform="rotate(-90 195.3 93.2)">VDD_EXT</text>
<text x="197.3" y="93.2" transform="rotate(-90 197.3 93.2)">DTR</text>
<text x="266.5" y="92.8">VRTC</text>
<text x="17.6" y="96.6">SM/R_0603</text>
<text x="17.6" y="98.5">1%</text>
<text x="58.9" y="96.6">SM/R_0603</text>
<text x="58.9" y="98.5">1%</text>
<text x="158.7" y="99.6">M95_STATUS</text>
<text x="172.7" y="97.9" transform="rotate(-90 172.7 97.9)">12</text>
<text x="174.7" y="97.9" transform="rotate(-90 174.7 97.9)">13</text>
<text x="176.7" y="97.9" transform="rotate(-90 176.7 97.9)">14</text>
<text x="178.6" y="97.9" transform="rotate(-90 178.6 97.9)">15</text>
<text x="194.4" y="97.9" transform="rotate(-90 194.4 97.9)">19</text>
<text x="196.3" y="97.9" transform="rotate(-90 196.3 97.9)">20</text>
<text x="204.7" y="97.7">M95F</text>
<text x="248.8" y="96.7">+3V3</text>
<text x="30.5" y="105.3">SM/R_0603</text>
<text x="30.5" y="107.3">1%</text>
<text x="31.5" y="102.3">22k</text>
<text x="42.5" y="104.3">100nF</text>
<text x="42.5" y="106.3">SM/C_0603</text>
<text x="71.8" y="106.3">SM/R_0603</text>
<text x="72.8" y="102.3">22k</text>
<text x="83.8" y="104.3">100nF</text>
<text x="83.8" y="106.3">SM/C_0603</text>
<text x="159.1" y="103.6">M95_NETLIGHT</text>
<text x="200.6" y="103.6">M95_WAKE</text>
<text x="256.5" y="106.6">BAS70-04</text>
<text x="42.5" y="108.2">50V</text>
<text x="71.8" y="108.2">1%</text>
<text x="83.8" y="108.2">50V</text>
<text x="110" y="108.5">C_KILL_GSM</text>
<text x="149.6" y="108.2">MMUN2232</text>
<text x="198.5" y="112.3">1k5</text>
<text x="212.4" y="110.4">GSM_VDD_EXT</text>
<text x="271.6" y="109.2">100nF</text>
<text x="271.6" y="111.2">SM/C_0603</text>
<text x="271.6" y="113.1">50V</text>
<text x="198.5" y="114.2">SM/R_0603</text>
<text x="198.5" y="116.2">1%</text>
<text x="34.5" y="130.1">+3V3</text>
<text x="62.4" y="130.1">RX0_GPS</text>
<text x="80.5" y="132">1k5</text>
<text x="93.5" y="129.1">L76_TX</text>
<text x="133" y="129.9">Si2301CDS-T1-E3</text>
<text x="228.2" y="128.1">+3V3</text>
<text x="261.6" y="127.1">+3V3</text>
<text x="80.5" y="133.9">SM/R_0603</text>
<text x="93.5" y="138">L76_RX</text>
<text x="124.9" y="134">VCC_RF</text>
<text x="131.5" y="133.9" transform="rotate(-90 131.5 133.9)">3</text>
<text x="145.1" y="133.9" transform="rotate(-90 145.1 133.9)">1</text>
<text x="149.3" y="136.9">10</text>
<text x="261.6" y="137.7">15k</text>
<text x="62.6" y="138.9">TX0_GPS</text>
<text x="80.5" y="140.8">1k5</text>
<text x="80.5" y="142.8">SM/R_0603</text>
<text x="149.3" y="138.8">SM/R_1206</text>
<text x="220.2" y="139">100nF</text>
<text x="220.2" y="141">SM/C_0603</text>
<text x="220.2" y="143">50V</text>
<text x="237.1" y="144">1</text>
<text x="253.7" y="144">8</text>
<text x="261.6" y="139.7">SM/R_0603</text>
<text x="60.3" y="147.8">S_PPS_GPS</text>
<text x="80.5" y="149.6">1k5</text>
<text x="93.5" y="146.8">L76_1PPS</text>
<text x="135.4" y="145.2" transform="rotate(-90 135.4 145.2)">2</text>
<text x="216.8" y="144.8">CANTX</text>
<text x="237.1" y="146.9">2</text>
<text x="237.1" y="149.9">3</text>
<text x="241" y="144.8">D</text>
<text x="241" y="147.8">GND</text>
<text x="247.5" y="147.8">C_H</text>
<text x="248.5" y="144.8">RS</text>
<text x="253.7" y="149.9">6</text>
<text x="253.7" y="146.9">7</text>
<text x="266.5" y="144.8">CAN_RS</text>
<text x="280.3" y="147.8">CANH</text>
<text x="15.9" y="150.5">15pF</text>
<text x="15.9" y="152.5">SM/C_0603</text>
<text x="15.9" y="154.5">NP0/C0G</text>
<text x="27.7" y="150.5">100nF</text>
<text x="27.7" y="152.5">SM/C_0603</text>
<text x="27.7" y="154.5">50V</text>
<text x="39.5" y="150.5">4.7uF</text>
<text x="39.5" y="152.5">SM/C_0805</text>
<text x="39.5" y="154.5">10V</text>
<text x="52.3" y="150.5">100nF</text>
<text x="52.3" y="152.5">SM/C_0603</text>
<text x="52.3" y="154.5">50V</text>
<text x="80.5" y="151.6">SM/R_0603</text>
<text x="87.6" y="154.7">+3V3</text>
<text x="126.7" y="150.6">10k</text>
<text x="126.7" y="152.6">SM/R_0603</text>
<text x="216.6" y="153.7">CANRX</text>
<text x="237.1" y="152.8">4</text>
<text x="241" y="150.7">Vs</text>
<text x="241" y="153.7">R</text>
<text x="246.5" y="153.7">VREF</text>
<text x="247.8" y="150.7">C_L</text>
<text x="253.7" y="152.8">5</text>
<text x="261.2" y="154.1" transform="rotate(-90 261.2 154.1)">2</text>
<text x="269.1" y="154.1" transform="rotate(-90 269.1 154.1)">1</text>
<text x="280.3" y="150.7">CANL</text>
<text x="94.5" y="159.7">1</text>
<text x="94.5" y="161.6">2</text>
<text x="98.4" y="160.6">GND</text>
<text x="107.1" y="160.6">FORCE_ON</text>
<text x="119" y="161.6">17</text>
<text x="119" y="159.7">18</text>
<text x="239.8" y="157.7">SN65HVD230</text>
<text x="272.6" y="160.3">PESD2CAN</text>
<text x="72.9" y="166.5">L76_1PPS</text>
<text x="74.8" y="164.5">L76_RX</text>
<text x="75" y="162.5">L76_TX</text>
<text x="94.5" y="163.6">3</text>
<text x="94.5" y="165.6">4</text>
<text x="94.5" y="167.6">5</text>
<text x="98.4" y="162.5">TXD1</text>
<text x="98.4" y="164.5">RXD1</text>
<text x="98.4" y="166.5">1PPS</text>
<text x="106.3" y="164.5">RESERVED1</text>
<text x="106.3" y="162.5">RESERVED2</text>
<text x="112.8" y="166.5">NC2</text>
<text x="119" y="167.6">14</text>
<text x="119" y="163.6">16</text>
<text x="119" y="165.6">15</text>
<text x="137.1" y="164.4">MMUN2232</text>
<text x="163.4" y="163.3">CIH10T47NJNC</text>
<text x="272.6" y="162.3">SOT23_123</text>
<text x="272.6" y="164.3">PESD2CAN</text>
<text x="27.2" y="168.4">L76_STANDBY</text>
<text x="94.5" y="169.5">6</text>
<text x="94.5" y="171.5">7</text>
<text x="94.5" y="173.5">8</text>
<text x="98.4" y="168.4">STANDBY</text>
<text x="98.4" y="170.4">V_BCKP</text>
<text x="98.4" y="172.4">NC</text>
<text x="109.6" y="168.4">VCC_RF</text>
<text x="110.4" y="170.4">ANTON</text>
<text x="112.5" y="172.4">GND</text>
<text x="119" y="169.5">13</text>
<text x="119" y="173.5">11</text>
<text x="119" y="171.5">12</text>
<text x="171" y="173.5">S</text>
<text x="172" y="169.2">CONN-COAX</text>
<text x="267" y="170.8" transform="rotate(-90 267 170.8)">3</text>
<text x="12.5" y="177.3">C_STANDBY_GPS</text>
<text x="47.4" y="177.1">MMUN2232</text>
<text x="61.8" y="176.3">L76_RESET</text>
<text x="94.5" y="175.4">9</text>
<text x="97.2" y="179.3">L76</text>
<text x="98.4" y="174.3">VCC</text>
<text x="98.4" y="176.3">RESET</text>
<text x="111.4" y="174.3">RF_IN</text>
<text x="112.5" y="176.3">GND</text>
<text x="119" y="175.4">10</text>
<text x="173.7" y="178.8" transform="rotate(-90 173.7 178.8)">E</text>
<text x="48.2" y="184.2">C_RESET_GPS</text>
<text x="79.9" y="183.9">MMUN2232</text>
</g>
<g font-size="1.6" fill="#0e0e0e">
<text x="224.2" y="185.6">FILE NAME:</text>
<text x="274" y="185.2">DATE:</text>
<text x="224.2" y="189.8">DESIGN TITLE:</text>
<text x="224.1" y="193.9">SHEET:</text>
<text x="224.2" y="197.8">BY:</text>
<text x="228.6" y="197.8">RoboTech srl</text>
<text x="259.7" y="197.9">REV:</text>
<text x="274.2" y="197.9">TIME:</text>
<text x="274.2" y="192.4">PAGE:</text>
<text x="281.1" y="197.9">10.40.26</text>
</g>
</svg>
